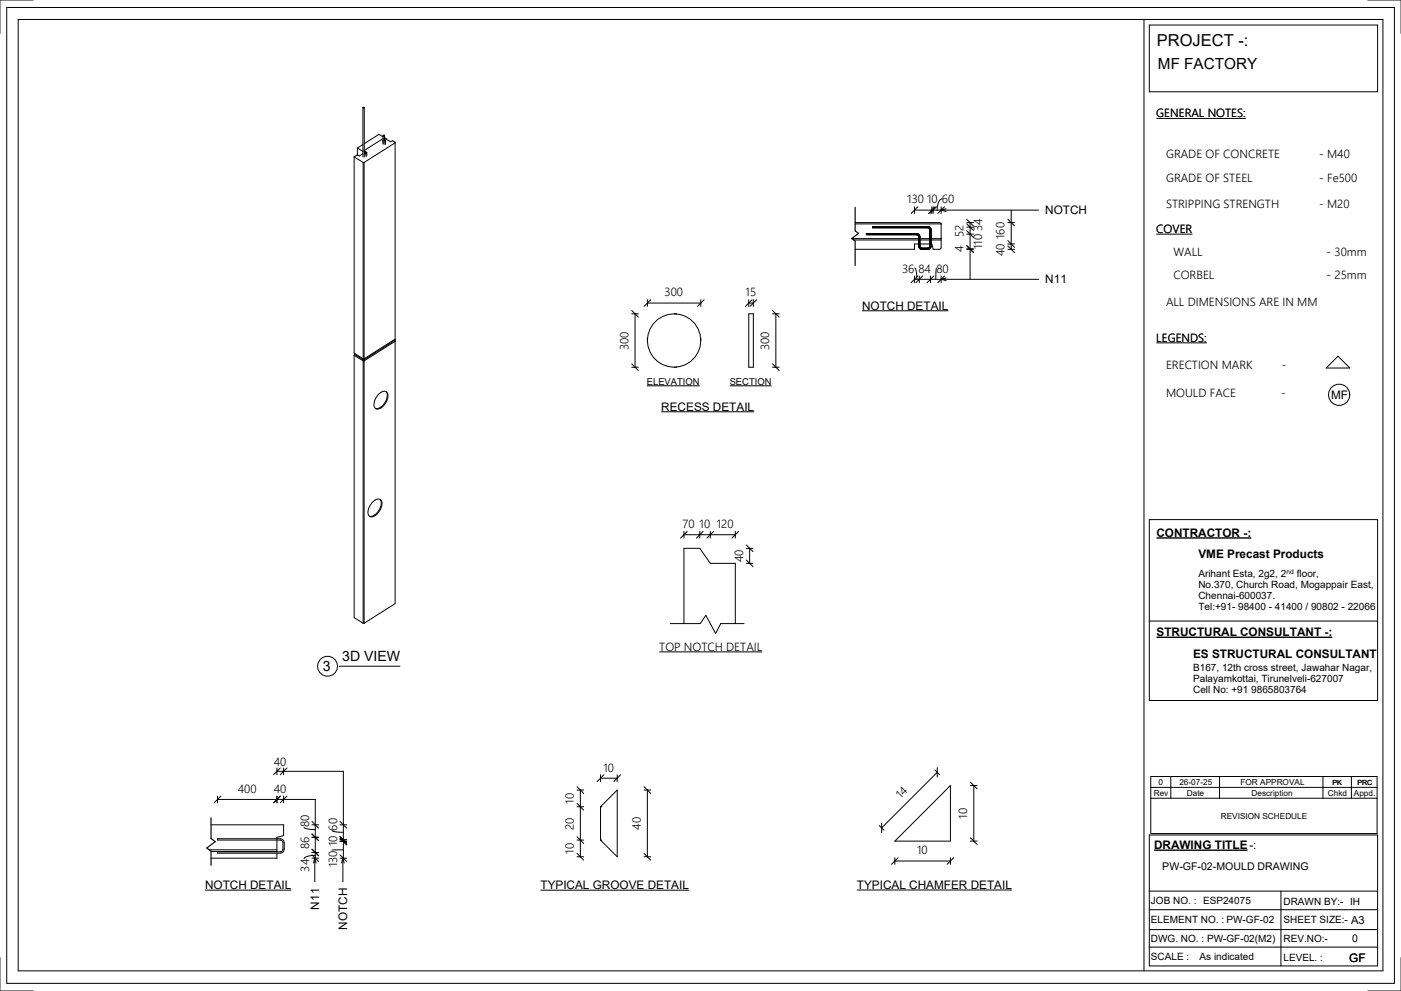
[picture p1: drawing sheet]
<svg xmlns="http://www.w3.org/2000/svg" width="420mm" height="297mm" viewBox="0 0 420 297" stroke-linecap="round" stroke-linejoin="round" font-family="sans-serif">
<g fill="none" stroke="#000" stroke-width=".3">
<path d="M2 2.2h416.1v292.6h-416.1zM5.5 5.8h409.2v285.3h-409.2zM10 0h-10v10M343 5.8v285.3M344.6 7.5h68.5v20h-68.5zM410.1 0h10v10M108.8 32.3v14.8M109.2 32.3v14.8M106.2 47v58.9l2.7 1.7M106.2 47l2.7 1.7M107.2 44.4v2.1M107.2 44.4l1.6 1"/>
<path d="M108.8 46.1l-1.1 .7-.7-.3-.8 .5M108.8 43.3l-1.6 1.1M108.9 48.7v58.9M109.2 48.7v58.9M109.2 48.7h-.3M109.2 45.4h.1M109.4 45.8l.2 .4zM109.6 46.1h.1M109.7 45.8l.1 .1M109.8 45.9v1M109.9 45.7l-.5-.3-.2 .1 .5 .3M109.9 45.7l.1 .1"/>
<path d="M109.9 45.7l-.2 .1M110 45.8l-.2 .1M110 45.8v1M114.9 41.9l-.1 1.1M114.9 41.5l-5.7 3.6M114.9 41l-1.3-.7-4.4 2.8M114.9 40.6v2.7M115.2 42.2h.2M115.3 41.9l.3 .2M115.3 41.4l1.8 1.1 .7-.3 .7 .6M115.3 41.3l.5 .3M115.3 40.6v1.6"/>
<path d="M115.4 42.2v.1M115.4 42.3v1M115.6 42.1v.1M115.6 42.1l-.2 .1M115.6 42.2v1M115.6 42.2l-.2 .1M115.8 41.6h-.1M115.8 41.6v.1M118.5 42.8v59.2M118.5 42.8l-9.3 5.9M282.4 59.6a3.2 3.2 0 0 0-1.4 3.4M255.4 71.5h20.1"/>
<path d="M256 71.9h19.5M256.4 66.7h25.4l.4 .4v7.2l-.4 .4h-2l-.4-1.6h-.2M256.4 67.1h25.8M274.2 62v2M275.2 62l-2 2M275.5 73.1h-1.3v1.6h-17.8M275.8 73.1h3M275.8 71.9h3M275.8 71.5h3M278.2 68.3h-16.6v-.4l16.8 .1 .6 .4 .2 .5v4.9l-.3 .7-.7 .2h-2l-.6-.4-.1-3.5-.5-.4-15.2-.1v-.3l15.3 .1 .7 .6 .1 3.4 .4 .3h1.9M278.2 68.3l.4 .1 .2 .5M278.8 73.8l-.2 .4-.4 .2"/>
<path d="M278.8 68.9v4.9M279.2 71.9h3M279.2 71.5h3M279.4 62v2M279.8 62v2M280.4 62l-2 2M280.8 62l-2 2M282.2 62v2M283.2 62l-2 2M283.7 62.6l-1.5 .4 1.5 .4M289.9 66.7h2M289.9 74.7h2"/>
<path d="M289.9 65.7l2 2M289.9 67.1l2 2M289.9 68.1h2M289.9 69.2l2 2M289.9 70.2h2M289.9 73.6l2 2M289.9 74.6h2M289.9 73.7l2 2M290.9 66.7v17.1M302.2 66.7h2M302.2 74.7h2M302.2 73.1h2"/>
<path d="M302.2 73.7l2 2M302.2 72.1l2 2M302.2 65.7l2 2M303.2 63v11.7M311.4 63h-37.2M202.1 94.1h.8M224.5 94.1h1.4v16h-1.4zM258.5 93.2h25.9M274.2 82.7v2M274.3 80.4l.4 .9 .2 2.4M275.2 82.7l-2 2M275.6 82.7v2"/>
<path d="M276.6 82.7l-2 2M279 82.7v2M280 82.7l-2 2M280.8 80.4l-.2 3.3M282.2 82.7v2M283.2 82.7l-2 2M283.7 83.3l-1.5 .4 1.5 .4M311.4 83.7h-37.2M106.2 106.5v78.7l2.7 1.6M106.2 106.5l2.7 1.7M106.3 106.3l-.1 .2M106.3 106v.3"/>
<path d="M106.3 106.3l2.7 1.6M108.9 108.2v78.6M108.9 107.6h.1M109 107.6v.3M109 107.9v.2M109 108.1l.2 .1M109 108.1l-.1 .1M109.2 108.2v78.6M109.2 107.6h-.2M113.7 118a1.55 1.55 0 0 1 2.4-.4 4 4 0 0 1-2.9 5.1 1.33 1.33 0 0 1-1-2.1l.5-1.3zM115.8 117.5a4 4 0 0 1-2.8 5l-.4-.1M118.5 102v.3"/>
<path d="M118.5 102l-9.5 5.9M118.5 102.3v78.7l-9.3 5.8M118.5 102.3l-9.3 5.9M118.5 101.7l-9.3 5.9M194.1 101.3v.8M202.1 110.1h.8M210.1 101.3v.8M401.2 106.8l3.5 3.5h-7.1zM111.9 150.4a1.55 1.55 0 0 1 2.4-.4 4 4 0 0 1-2.9 5 1.33 1.33 0 0 1-1-2l.5-1.4zM114 149.8a4 4 0 0 1-2.8 5h-.4M205.1 159.3v2M206.1 159.3l-2 2"/>
<path d="M209.8 159.3v2M210.8 159.3l-2 2M213 159.3v2M214 159.3l-2 2M220.5 159.3v2M221.5 159.3l-2 2M344.6 155.8h68.5v54.2h-68.5zM205.1 160.3h15.4M223.8 164.4h2M223.8 168.9h2M223.8 163.4l2 2M223.8 167.9l2 2"/>
<path d="M224.8 164.4v4.5M109.2 186.8h-.3M197.7 195.4h30.8M201 187h9l1.6-2.5 3 5.4 1.5-2.9h7M205.1 187v-22.6h4.7l3.2 4.5h7.5v18.1M344.6 186.2h68.5M65.2 239.7h29.3v17.6M65.2 238.7v2M66.2 238.7l-2 2M83 231.2h20v26.1M83 230.2v2M83 238.7v2"/>
<path d="M84 230.2l-2 2M84 238.7l-2 2M85 230.2v2M85 238.7v2M86 230.2l-2 2M86 238.7l-2 2M173 235.9l2 2M173 236.9h2M174 236.9v20M180.1 232.3v2M180.1 233.3h5M181.1 232.3l-2 2"/>
<path d="M185.1 232.3v2M186.1 232.3l-2 2M193.1 236.9h2M193.1 235.9l2 2M194.1 236.9v20M280.3 230.8l1.4 1.4M281 231.5l-16.6 16.7M281 230.1v2.9M291 234.5l2 2M291 235.5h2M292 235.5v16.7M62.7 254.8h20.3"/>
<path d="M63.3 247.3h21.7v3.2l-2 .5v4.4M63.3 255.3h19.7M65.2 251.4h18.8l.6 .2 .5 .4 .1 2.6-.1 .6-.5 .4-.6 .2h-18.8v-.4h18.8l.4-.1 .4-.7-.1-2.4-.7-.4h-18.8zM83 255.8v1.5h-19.7M91.1 248a2.97 2.97 0 0 0 2.4 .7h1M93.5 257.3h2M93.5 247.3h2M93.5 256.3l2 2M93.5 246.3l2 2M93.5 251h2M93.5 250l2 2M93.5 255.6h2"/>
<path d="M93.5 254.6l2 2M94.4 257.2v7.1M94.4 257.2l-.4 1.5M94.4 257.2l.4 1.5M94.5 256.4a4.1 4.1 0 0 0-3.4 1.1M99.6 249l1.4 .4 2 .1M102 257.3h2M102 256.3l2 2M102 246.3l2 2M102 251.8h2M102 250.8l2 2M102 252.3h2"/>
<path d="M102 251.3l2 2M102 247.3h2M102.8 257.2v7.1M102.8 257.2l-.4 1.5M102.8 257.2l.4 1.5M103 254.8h-3.4M173 241.9h2M173 251.9h2M173 255.9l2 2M173 256.9h2M173 250.9l2 2M173 240.9l2 2"/>
<path d="M180.1 241.9v10M180.1 241.9l5-5v20l-5-5M180.1 241.9h.4M180.1 251.9h.4M193.1 256.9h2M193.1 255.9l2 2M263.6 247.5l.8 .7M264.4 246.8v2.8M264.4 248.2l.7 .7M268.3 252.2l16.7-16.7v16.7zM268.3 258.1h16.7M268.3 257.1v2"/>
<path d="M269.3 257.1l-2 2M285 257.1v2M286 257.1l-2 2M291 252.2h2M291 251.2l2 2M344.6 250.3h68.5v39.3h-68.5zM61.5 266.9h25.9M162.1 266.9h44.5M256.9 266.8h46.5M344.6 272.7h68.5M344.6 267.2h68.5M344.6 278.7h68.5"/>
<path d="M384.1 267.2v22.4M0 287.1v10h10M344.6 283.9h68.5M420.1 287.1v10h-10"/>
<circle cx="109" cy="32.2" r=".17"/>
<circle cx="115.1" cy="40.6" r=".17"/>
<circle cx="202.1" cy="102.1" r="8"/>
<circle cx="401.5" cy="118.4" r="3.2"/>
</g>
<path d="M256.4 62.1v7.1l1 .8-2 1.5 1 .8v7.3M63.3 245.2v6.2l1.2 .9-2.5 1.9 1.3 1v4.2" fill="none" stroke="#000" stroke-width=".35"/>
<g fill="#fff">
<path d="M346.9 9.5h27.5v5.4h-27.5z"/>
<path d="M405.1 273.8h4.1v3.9h-4.1z"/>
<path d="M346.8 187.4h51.8v4.1h-51.8z"/>
<path d="M357.7 193.9h54.2v4.1h-54.2z"/>
<path d="M346 251.2h27.6v4.2h-27.6z"/>
<path d="M373.6 251.2h1v4.2h-1z"/>
<path d="M374.6 251.2h2.2v4.2h-2.2z"/>
<path d="M346.8 157.6h27.9v4.1h-27.9z"/>
<path d="M359.3 164.1h37.3v4.1h-37.3z"/>
<path d="M359.7 285.1h16.3v3.3h-16.3z"/>
<path d="M405.5 279.4h1.7v3.7h-1.7z"/>
<path d="M367.7 274.1h14.3v3.3h-14.3z"/>
<path d="M347.2 16.6h29.6v5.1h-29.6z"/>
<path d="M348.5 258h44.2v3.6h-44.2z"/>
<path d="M361.9 279.8h20.4v3.3h-20.4z"/>
<path d="M404.8 268.8h2.9v3.3h-2.9z"/>
<path d="M360.7 268.5h14.3v3.3h-14.3z"/>
</g>
<path d="M346.8 161.3h28.4M346.8 191h52.7M346 254.9h28.1" fill="none" stroke="#000" stroke-width=".41"/>
<g fill="none" stroke="#000" stroke-width=".3">
<path d="M346.7 35.5h26.8M346.7 70.2h10.8M189.4 93.1l2 2M189.4 94.1h2M190.4 94.1v16M194.1 90.9h16M194.1 89.9v2M195.1 89.9l-2 2M210.1 89.9v2M211.1 89.9l-2 2M224.5 90.9h1.4M224.5 89.9v2"/>
<path d="M225.5 89.9l-2 2M225.9 89.9v2M226.9 89.9l-2 2M231.6 94.1h2M231.6 93.1l2 2M232.6 94.1v16M189.4 109.1l2 2M189.4 110.1h2M193.9 115.7h15.9M218.8 115.7h12.5M231.6 110.1h2M231.6 109.1l2 2"/>
<path d="M346.7 102.8h15.2M198.3 123.4h27.8M101.7 199.7h18.2M345 232.8h67.9v17.1h-67.9zM345 236h67.9M345 239.3h67.9M351.1 232.8v6.5M365.7 232.8v6.5M396.7 232.8v6.5M405.2 232.8v6.5"/>
<circle cx="98.2" cy="199.7" r="3"/>
</g>
<text font-size="4.9" x="346.9" y="13.9">PROJECT -:</text>
<text font-size="4.6" x="347.2" y="20.7">MF FACTORY</text>
<g font-size="4.2">
<text x="96.8" y="201.2">3</text>
<text x="102.6" y="198">3D VIEW</text>
</g>
<g font-size="3.5">
<text x="346.7" y="35.2">GENERAL NOTES:</text>
<text x="349.6" y="47.3">GRADE OF CONCRETE</text>
<text x="395.5" y="47.3">- M40</text>
<text x="349.6" y="54.6">GRADE OF STEEL</text>
<text x="395.5" y="54.6">- Fe500</text>
<text x="272" y="61">130</text>
<text x="278" y="61">10</text>
<text x="282.4" y="61">60</text>
<text x="313.4" y="64.2">NOTCH</text>
<text x="349.6" y="62.3">STRIPPING STRENGTH</text>
<text x="395.5" y="62.3">- M20</text>
<text x="288.9" y="71" transform="rotate(-90 288.9 71)">52</text>
<text x="294.4" y="69.3" transform="rotate(-90 294.4 69.3)">34</text>
<text x="301.2" y="71.7" transform="rotate(-90 301.2 71.7)">160</text>
<text x="346.7" y="69.9">COVER</text>
<text x="288.9" y="75.6" transform="rotate(-90 288.9 75.6)">4</text>
<text x="294.4" y="74.7" transform="rotate(-90 294.4 74.7)">110</text>
<text x="301.2" y="76.9" transform="rotate(-90 301.2 76.9)">40</text>
<text x="351.8" y="76.8">WALL</text>
<text x="397.8" y="76.8">- 30mm</text>
<text x="270.5" y="81.7">36</text>
<text x="275.4" y="81.7">84</text>
<text x="280.8" y="81.7">80</text>
<text x="351.8" y="83.5">CORBEL</text>
<text x="397.8" y="83.5">- 25mm</text>
<text x="199.3" y="88.9">300</text>
<text x="223.6" y="88.9">15</text>
<text x="313.4" y="85">N11</text>
<text x="258.5" y="92.8">NOTCH DETAIL</text>
<text x="349.6" y="91.6">ALL DIMENSIONS ARE IN MM</text>
<text x="188.4" y="104.9" transform="rotate(-90 188.4 104.9)">300</text>
<text x="230.6" y="104.9" transform="rotate(-90 230.6 104.9)">300</text>
<text x="346.7" y="102.5">LEGENDS:</text>
<text x="349.6" y="110.8">ERECTION MARK</text>
<text x="384.3" y="110.8">-</text>
<text x="349.6" y="119.1">MOULD FACE</text>
<text x="384.2" y="119.1">-</text>
<text x="399.1" y="119.7">MF</text>
<text x="198.3" y="123.1">RECESS DETAIL</text>
<text x="204.6" y="158.3">70</text>
<text x="209.8" y="158.3">10</text>
<text x="214.9" y="158.3">120</text>
<text x="346.8" y="160.9">CONTRACTOR -:</text>
<text x="359.3" y="167.3">VME Precast Products</text>
<text x="222.8" y="168.6" transform="rotate(-90 222.8 168.6)">40</text>
<text x="346.8" y="190.7">STRUCTURAL CONSULTANT -:</text>
<text x="197.7" y="195.1">TOP NOTCH DETAIL</text>
<text x="357.7" y="197.1">ES STRUCTURAL CONSULTANT</text>
<text x="82.1" y="229.6">40</text>
<text x="180.9" y="231.3">10</text>
<text x="71.3" y="237.8">400</text>
<text x="82.1" y="237.8">40</text>
<text x="270.1" y="239.6" transform="rotate(-45 270.1 239.6)">14</text>
<text x="172" y="241" transform="rotate(-90 172 241)">10</text>
<text x="290" y="245.4" transform="rotate(-90 290 245.4)">10</text>
<text x="92.7" y="248" transform="rotate(-90 92.7 248)">80</text>
<text x="101.1" y="249" transform="rotate(-90 101.1 249)">60</text>
<text x="172" y="248.8" transform="rotate(-90 172 248.8)">20</text>
<text x="192.1" y="248.8" transform="rotate(-90 192.1 248.8)">40</text>
<text x="92.7" y="254.6" transform="rotate(-90 92.7 254.6)">86</text>
<text x="101.1" y="253.6" transform="rotate(-90 101.1 253.6)">10</text>
<text x="172" y="256" transform="rotate(-90 172 256)">10</text>
<text x="275" y="256.1">10</text>
<text x="346" y="254.5">DRAWING TITLE</text>
<text x="374.6" y="254.5">-:</text>
<text x="92.7" y="261.3" transform="rotate(-90 92.7 261.3)">34</text>
<text x="101.1" y="260" transform="rotate(-90 101.1 260)">130</text>
<text x="61.5" y="266.5">NOTCH DETAIL</text>
<text x="162.1" y="266.5">TYPICAL GROOVE DETAIL</text>
<text x="256.9" y="266.4">TYPICAL CHAMFER DETAIL</text>
<text x="95.6" y="272.7" transform="rotate(-90 95.6 272.7)">N11</text>
<text x="104.1" y="278.8" transform="rotate(-90 104.1 278.8)">NOTCH</text>
<text x="404.6" y="288.4">GF</text>
</g>
<text font-size="3.4" x="405.1" y="276.9">A3</text>
<g font-size="3.2">
<text x="348.5" y="260.9">PW-GF-02-MOULD DRAWING</text>
<text x="405.5" y="282.4">0</text>
</g>
<g font-size="3">
<text x="359.3" y="172.9">Arihant Esta, 2g2, 2</text>
<text x="388.8" y="172.9">floor,</text>
<text x="359.3" y="176.2">No.370, Church Road, Mogappair East,</text>
<text x="359.3" y="179.5">Chennai-600037.</text>
<text x="359.3" y="182.8">Tel:+91- 98400 - 41400 / 90802 - 22066</text>
<text x="357.7" y="201.1">B167, 12th cross street, Jawahar Nagar,</text>
<text x="357.7" y="204.4">Palayamkottai, Tirunelveli-627007</text>
<text x="357.7" y="207.8">Cell No: +91 9865803764</text>
<text x="345.1" y="270.9">JOB NO. :</text>
<text x="360.7" y="271.1">ESP24075</text>
<text x="384.8" y="271.4">DRAWN BY:-</text>
<text x="404.8" y="271.4">IH</text>
<text x="345.1" y="276.8">ELEMENT NO. :</text>
<text x="367.7" y="276.8">PW-GF-02</text>
<text x="384.8" y="276.8">SHEET SIZE:-</text>
<text x="345.1" y="282.4">DWG. NO. :</text>
<text x="345.1" y="287.7">SCALE :</text>
<text x="359.7" y="287.7">As indicated</text>
<text x="361.9" y="282.4">PW-GF-02(M2)</text>
<text x="384.8" y="282.4">REV.NO:-</text>
<text x="384.8" y="288">LEVEL. :</text>
</g>
<g font-size="2.8">
<text x="193.9" y="115.4">ELEVATION</text>
<text x="218.8" y="115.4">SECTION</text>
</g>
<g font-size="2.5">
<text x="345.9" y="238.6">Rev</text>
<text x="347.4" y="235.3">0</text>
<text x="353.6" y="235.3">26-07-25</text>
<text x="355.9" y="238.6">Date</text>
<text x="372" y="235.3">FOR APPROVAL</text>
<text x="375.3" y="238.6">Description</text>
<text x="398.2" y="238.6">Chkd</text>
<text x="406" y="238.6">Appd.</text>
<text x="366" y="245.4">REVISION SCHEDULE</text>
</g>
<g font-size="2.1">
<text x="399.5" y="235.2">PK</text>
<text x="407" y="235.2">PRC</text>
</g>
<text font-size="2" x="385.7" y="172">nd</text>
</svg>
